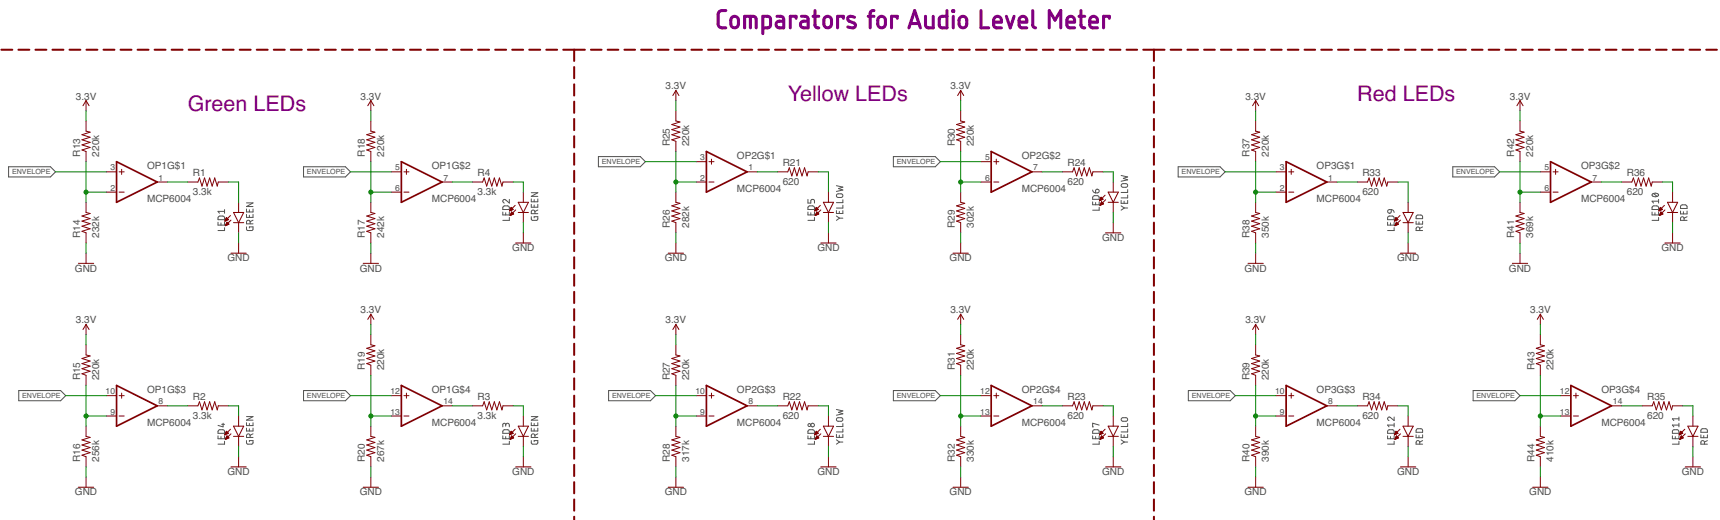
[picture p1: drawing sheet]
<svg xmlns="http://www.w3.org/2000/svg" width="430mm" height="130mm" viewBox="0 0 430 130" stroke-linecap="round" stroke-linejoin="round" font-family="sans-serif">
<g fill="none" stroke="#505050" stroke-width=".25">
<path d="M149.4 39.1h10.5l1.3 1.3-1.3 1.2h-10.5zM223.1 39.1h10.5l1.2 1.3-1.2 1.2h-10.5zM2.1 41.6h10.5l1.3 1.3-1.3 1.3h-10.5zM54.4 55.5v.7h1.7v-.7M54.6 54.1l1.2-.1 .3 .2v.6h-1.7zM55.2 55.6v.6M56.1 56.8v.7h-1.7M56.1 52.3v.9M56.1 52.8h-1.7l.4 .4M61.6 56.6v.6l.2 .3h1.2l.2-.2v-.7h-.9v.3M61.6 52.2v.7h1.6v-.7M61.6 53.5v.8h1.6v-.8"/>
<path d="M61.6 50.6h1.6l-1.6 1h1.6M62.3 52.4v.5M62.3 53.7v.6M62.5 55.9v-.5a.46 .46 0 0 0-.5-.4 .46 .46 0 0 0-.4 .4v.5h1.6M63.2 55l-.7 .3M75.8 41.6h10.5l1.2 1.3-1.2 1.3h-10.5zM125.6 52.9v.7h1.6v-.7M125.7 51.5l1.2-.1 .3 .3v.6h-1.6zM126.3 53.1v.5M127.2 49.8v.9l-.9-.8a.45 .45 0 0 0-.7 .2 .45 .45 0 0 0 .3 .6M127.2 54.3v.7h-1.6M132.7 54.1v.7l.2 .2h1l.4-.2v-.7h-.9v.3"/>
<path d="M132.7 49.6v.8h1.6v-.8M132.7 51v.7h1.6v-.7M132.7 48.1h1.6l-1.6 .9h1.6M133.4 49.8v.6M133.4 51.2v.5M133.6 53.3v-.4a.46 .46 0 0 0-.5-.5 .46 .46 0 0 0-.4 .5v.4h1.6M134.3 52.4l-.7 .4M201.8 49.8v.9h.7v-.6a.46 .46 0 0 1 .4-.3 .46 .46 0 0 1 .5 .3v.6M201.8 52.9v.7h1.6v-.7M201.9 51.5l1.2-.1 .3 .3v.6h-1.6zM202.5 53.1v.5M203.4 54.3v.7h-1.6"/>
<path d="M208.9 52.6v.7h1.6v-.7M208.9 53.9l.7 .6M208.9 46.3l1.6 .4-1.1 .4 1.1 .3-1.6 .4M209 48.5l1-.1a.46 .46 0 0 1 .5 .4 .46 .46 0 0 1-.5 .5l-1-.1-.1-.4zM209.6 52.8v.5M209.6 54.5l-.7 .5M209.6 54.5h.9M210.5 49.9v.7h-1.6M210.5 51.2v.7h-1.6M272.9 47.4l.3 .6 .4 .1M272.9 50.4v.7h1.6v-.7M273 49l1.2-.1 .3 .2v.7h-1.6z"/>
<path d="M273.6 50.6v.5M273.7 47.3a.47 .47 0 0 1 .8 .2 .47 .47 0 0 1-.5 .6h-.4zM274.5 51.7v.8h-1.6M280 51.4l.8 .5M280 50v.7h1.6v-.7M280 43.8l1.6 .4-1.1 .3 1.1 .4-1.6 .3M280.1 46l1.1-.2a.46 .46 0 0 1 .4 .5 .46 .46 0 0 1-.4 .4l-1.1-.1-.1-.3zM280.7 50.2v.5M280.8 51.9h.8M280.8 51.9l-.8 .6M281.6 47.3v.7h-1.6M281.6 48.7v.7h-1.6"/>
<path d="M294.2 41.6h10.5l1.2 1.3-1.2 1.3h-10.5zM346.5 55.5v.7h1.7v-.7M346.6 54.1l1.3-.1 .2 .2 .1 .6h-1.7zM346.6 52.4l.8-.1v.6a.46 .46 0 0 1-.6 .3 .46 .46 0 0 1-.2-.8zM347.2 55.6v.6M347.4 52.3l.5 .2 .3 .5M348.2 56.8v.7h-1.7M353.6 55.2v.7h1.7v-.7M353.8 53.8l1.2-.1 .2 .2 .1 .7h-1.7zM354.4 55.4v.5M354.5 57.5v-.4a.46 .46 0 0 0-.4-.5 .46 .46 0 0 0-.5 .5v.4h1.7M355.3 56.6l-.8 .4"/>
<path d="M362.8 41.6h10.4l1.3 1.3-1.3 1.3h-10.4zM412.6 52.9v.7h1.6v-.7M412.7 48.4a.9 .9 0 0 1 1.5 .4 .89 .89 0 0 1-1.6-.3zM412.7 51.5l1.2-.1 .3 .3v.6h-1.6zM412.9 48.3l.9 .7M413.3 53.1v.5M414.2 54.3v.7h-1.6M414.2 49.8v.9M414.2 50.2h-1.6l.3 .5M419.7 52.7v.7h1.6v-.7M419.8 51.3l1.2-.1 .3 .2v.6h-1.6zM420.4 52.8v.6"/>
<path d="M420.6 55v-.5a.44 .44 0 0 0-.5-.4 .44 .44 0 0 0-.4 .4v.5h1.6M421.3 54.1l-.7 .4M4.7 97.5h10.4l1.3 1.3-1.3 1.2h-10.4zM75.8 97.5h10.5l1.2 1.3-1.2 1.2h-10.5zM152 97.5h10.4l1.3 1.3-1.3 1.2h-10.4zM223.1 97.5h10.5l1.2 1.3-1.2 1.2h-10.5zM296.8 97.5h10.4l1.3 1.3-1.3 1.2h-10.4zM367.9 97.5h10.4l1.3 1.3-1.3 1.2h-10.4zM54.4 108.8v.7h1.7v-.7M54.6 107.4l1.2-.1 .3 .2v.7h-1.7zM55.2 109v.5M55.4 105.9h.7"/>
<path d="M55.7 105.6v.9l-1.3-.3M56.1 110.1v.8h-1.7M61.6 110v.5l.2 .3 1 .1 .4-.3v-.6h-.9v.2M61.6 105.5v.7h1.6v-.7M61.6 106.9v.7h1.6v-.7M61.6 104h1.6l-1.6 .9h1.6M62.3 105.7v.5M62.3 107v.6M62.5 109.2v-.5a.46 .46 0 0 0-.5-.4 .46 .46 0 0 0-.4 .4v.5h1.6M63.2 108.3l-.7 .3M125.6 108.8v.7h1.6v-.7M125.7 107.4l1.2-.1 .3 .2v.7h-1.6z"/>
<path d="M126.3 106.1a.46 .46 0 0 1 .4-.5 .46 .46 0 0 1 .5 .5v.4M126.3 106.4v-.4a.36 .36 0 0 0-.4-.4 .36 .36 0 0 0-.3 .4v.5M126.3 109v.5M127.2 110.1v.8h-1.6M132.7 110v.6l.2 .2 1 .1 .4-.3v-.6h-.9v.2M132.7 105.5v.7h1.6v-.7M132.7 106.9v.7h1.6v-.7M132.7 104h1.6l-1.6 .9h1.6M133.4 105.7v.5M133.4 107v.6M133.6 109.2v-.5a.46 .46 0 0 0-.5-.4 .46 .46 0 0 0-.4 .4v.5h1.6M134.3 108.3l-.7 .3"/>
<path d="M201.8 108.8v.7h1.6v-.7M201.9 107.4l1.2-.1 .3 .2v.7h-1.6zM202.5 109v.5M203.4 110.1v.8h-1.6M208.9 108.4v.8h1.6v-.8M208.9 109.8l.7 .5M208.9 102.2l1.6 .4-1.1 .3 1.1 .4-1.6 .3M209 104.4l1-.1a.44 .44 0 0 1 .5 .4 .44 .44 0 0 1-.5 .4l-1-.1-.1-.3zM209.6 108.6v.6M209.6 110.3h.9M209.6 110.3l-.7 .6M210.5 105.7v.8h-1.6"/>
<path d="M210.5 107.1v.7h-1.6M272.9 108.8v.7h1.6v-.7M273 107.4l1.2-.1 .3 .2v.7h-1.6zM273.6 109v.5M274.5 110.1v.8h-1.6M274.5 106.1l-1.6-.5v.9h.2M280 108.4v.8h1.6v-.8M280 109.8l.8 .5M280.1 104.4l1.1-.1a.44 .44 0 0 1 .4 .4 .44 .44 0 0 1-.4 .4l-1.1-.1-.1-.3zM280.7 108.6v.6M280.8 110.3l-.8 .6M280.8 110.3h.8"/>
<path d="M281.6 105.7v.8h-1.6M281.6 107.1v.7h-1.6M346.5 108.8v.7h1.7v-.7M346.6 107.4l1.3-.1 .2 .2 .1 .7h-1.7zM347.2 109v.5M348.2 104.1v.9l-1-.8a.44 .44 0 0 0-.6 .2 .44 .44 0 0 0 .3 .6M348.2 110.1v.8h-1.7M348.2 105.6v.9M348.2 106.1h-1.7l.4 .4M353.6 108.5v.8h1.7v-.8M353.8 107.1l1.2-.1 .2 .3 .1 .6h-1.7zM354.4 108.7v.6"/>
<path d="M354.5 110.9v-.5a.46 .46 0 0 0-.4-.4 .46 .46 0 0 0-.5 .4v.5h1.7M355.3 110l-.8 .3M417.6 108.8v.7h1.7v-.7M417.8 107.4l1.2-.1 .2 .2 .1 .7h-1.7zM418.4 109v.5M419.3 110.1v.8h-1.7M419.3 104.1v.9M419.3 105.6v.9M419.3 106.1h-1.7l.4 .4M419.3 104.5h-1.7l.4 .5M424.8 108.5v.8h1.6v-.8M424.9 107.1l1.2-.1 .2 .3 .1 .6h-1.6z"/>
<path d="M425.5 108.7v.6M425.6 110.9v-.5a.44 .44 0 0 0-.4-.4 .44 .44 0 0 0-.4 .4v.5h1.6M426.4 110l-.8 .3"/>
<circle cx="202.1" cy="106.1" r=".36"/>
<circle cx="202.9" cy="106.1" r=".46"/>
</g>
<g fill="none" stroke="#800000" stroke-width=".51">
<path d="M.3 12.4h2.8M4.6 12.4h2.7M8.9 12.4h2.7M13.1 12.4h2.7M17.4 12.4h2.7M21.6 12.4h2.7M25.8 12.4h2.8M30.1 12.4h2.7M34.4 12.4h2.7M38.6 12.4h2.7M42.9 12.4h2.7M47.1 12.4h2.8"/>
<path d="M51.4 12.4h2.7M55.6 12.4h2.7M59.9 12.4h2.7M64.1 12.4h2.7M68.4 12.4h2.7M72.6 12.4h2.8M76.9 12.4h2.7M81.1 12.4h2.8M85.4 12.4h2.7M89.6 12.4h2.8M93.9 12.4h2.7M98.2 12.4h2.7"/>
<path d="M102.4 12.4h2.7M106.6 12.4h2.8M110.9 12.4h2.7M115.2 12.4h2.7M119.4 12.4h2.7M123.7 12.4h2.7M127.9 12.4h2.7M132.2 12.4h2.7M136.4 12.4h2.7M140.7 12.4h5.4M143.4 12.4v2.8M143.4 16.7v2.8"/>
<path d="M147.6 12.4h2.6M151.7 12.4h2.7M155.9 12.4h2.7M160.1 12.4h2.7M164.3 12.4h2.6M168.5 12.4h2.6M172.7 12.4h2.6M176.8 12.4h2.7M181 12.4h2.7M185.2 12.4h2.7M189.4 12.4h2.6M193.6 12.4h2.6"/>
<path d="M197.7 12.4h2.7M201.9 12.4h2.7M206.1 12.4h2.6M210.3 12.4h2.6M214.4 12.4h2.7M218.6 12.4h2.7M222.8 12.4h2.7M227 12.4h2.6M231.2 12.4h2.6M235.4 12.4h2.6M239.5 12.4h2.7M243.7 12.4h2.7"/>
<path d="M247.9 12.4h2.7M252.1 12.4h2.6M256.2 12.4h2.7M260.4 12.4h2.7M264.6 12.4h2.7M268.8 12.4h2.6M273 12.4h2.6M277.1 12.4h2.7M281.3 12.4h2.7M285.5 12.4h5.3M288.2 12.4v2.8M288.2 16.7v2.8"/>
<path d="M292.3 12.4h2.7M296.5 12.4h2.7M300.7 12.4h2.7M304.9 12.4h2.6M309.1 12.4h2.6M313.2 12.4h2.7M317.4 12.4h2.7M321.6 12.4h2.7M325.8 12.4h2.6M329.9 12.4h2.7M334.1 12.4h2.7M338.3 12.4h2.7"/>
<path d="M342.5 12.4h2.6M346.7 12.4h2.6M350.9 12.4h2.6M355 12.4h2.7M359.2 12.4h2.7M363.4 12.4h2.7M367.6 12.4h2.6M371.8 12.4h2.6M375.9 12.4h2.7M380.1 12.4h2.7M384.3 12.4h2.7M388.5 12.4h2.6"/>
<path d="M392.6 12.4h2.7M396.8 12.4h2.7M401 12.4h2.7M405.2 12.4h2.6M409.4 12.4h2.6M413.6 12.4h2.6M417.7 12.4h2.7M421.9 12.4h2.7M426.1 12.4h2.7M143.4 21.1v2.7M143.4 25.4v2.8M143.4 29.7v2.8"/>
<path d="M143.4 34v2.8M143.4 38.3v2.8M288.2 21.1v2.7M288.2 25.4v2.8M288.2 29.7v2.8M288.2 34v2.8M288.2 38.3v2.8M143.4 42.6v2.8M143.4 47v2.7M143.4 51.3v2.7M143.4 55.6v2.8M143.4 59.9v2.8"/>
<path d="M288.2 42.6v2.8M288.2 47v2.7M288.2 51.3v2.7M288.2 55.6v2.8M288.2 59.9v2.8M143.4 64.2v2.8M143.4 68.5v2.8M143.4 72.8v2.8M143.4 77.2v2.8M288.2 64.2v2.8M288.2 68.5v2.8M288.2 72.8v2.8"/>
<path d="M288.2 77.2v2.8M143.4 81.5v2.8M143.4 85.8v2.8M143.4 90.1v2.8M143.4 94.4v2.8M143.4 98.8v2.7M288.2 81.5v2.8M288.2 85.8v2.8M288.2 90.1v2.8M288.2 94.4v2.8M288.2 98.8v2.7M143.4 103.1v2.8"/>
<path d="M143.4 107.4v2.8M143.4 111.7v2.8M143.4 116v2.8M288.2 103.1v2.8M288.2 107.4v2.8M288.2 111.7v2.8M288.2 116v2.8M143.4 120.3v2.8M143.4 124.7v2.8M143.4 129v.8M288.2 120.3v2.8M288.2 124.7v2.8"/>
<path d="M288.2 129v.8"/>
</g>
<path d="M176.4 37.8l10.2 5.1-10.2 5.1zM247.5 37.8l10.2 5.1-10.2 5.1zM29.1 40.4l10.2 5-10.2 5.1zM100.2 40.4l10.2 5-10.2 5.1zM321.2 40.4l10.1 5-10.1 5.1zM387.2 40.4l10.2 5-10.2 5.1zM29.1 96.2l10.2 5.1-10.2 5.1zM100.2 96.2l10.2 5.1-10.2 5.1zM176.4 96.2l10.2 5.1-10.2 5.1zM247.5 96.2l10.2 5.1-10.2 5.1zM321.2 96.2l10.1 5.1-10.1 5.1zM392.3 96.2l10.1 5.1-10.1 5.1z" fill="none" stroke="#800000" stroke-width=".42"/>
<g fill="none" stroke="#800000" stroke-width=".25">
<path d="M21.5 30.2v2.5l1 .3-2 .6 2 .7-2 .6 2 .6-2 .7 2 .6-2 .6 1 .4v2.6M21.5 25.1v2.6M21.5 25.1l.7 1.3M21.5 25.1l-.8 1.3M92.6 25.1v2.6M92.6 30.2v2.5l1 .3-2 .6 2 .7-2 .6 2 .6-2 .7 2 .6-2 .6 1 .4v2.6M92.6 25.1l.8 1.3M92.6 25.1l-.8 1.3M168.8 27.7v2.5l1 .2-2 .7 2 .6-2 .7 2 .6-2 .6 2 .7-2 .6 1 .4v2.5M168.8 22.6v2.5M168.8 22.6l.7 1.2M168.8 22.6l-.8 1.2"/>
<path d="M177.7 39.7v1.3M239.9 22.6v2.5M239.9 27.7v2.5l1 .2-2 .7 2 .6-2 .7 2 .6-2 .6 2 .7-2 .6 1 .4v2.5M239.9 22.6l.8 1.2M239.9 22.6l-.8 1.2M248.8 39.7v1.3M313.6 30.2v2.5l1 .3-2 .6 2 .7-2 .6 2 .6-2 .7 2 .6-2 .6 1 .4v2.6M313.6 25.1v2.6M313.6 25.1l.7 1.3M313.6 25.1l-.8 1.3M379.6 25.1v2.6M379.6 30.2v2.5l1 .3-2 .6 2 .7-2 .6 2 .6-2 .7 2 .6-2 .6 1 .4v2.6"/>
<path d="M379.6 25.1l.7 1.3M379.6 25.1l-.8 1.3M21.5 50.5v2.5l1 .3-2 .6 2 .7-2 .6 2 .6-2 .7 2 .6-2 .6 1 .4v2.6M26.6 42.9h2.5M26.6 48h2.5M29.7 42.9h1.3M29.7 48h1.3M30.4 42.3v1.2M39.3 45.4h2.5M46.9 45.4h2.5l.4-1 .6 2.1 .7-2.1 .6 2.1 .6-2.1 .7 2.1 .6-2.1 .7 2.1 .2-1.1h2.5M56.2 55.1h.2M56.3 55h.4"/>
<path d="M56.3 54.9h.7M56.3 56.3h.1M56.3 54.7h.6M56.3 56.2h.4M56.4 54.6h.4M56.4 56.1h.6M56.5 54.5h.2M56.5 55.9h.6M56.5 54.4h.1M56.5 55.8h.5M56.5 54.3l.5 .5-.8 .4zM56.6 55.7h.3"/>
<path d="M56.6 55.6h.2M56.7 55.4l.5 .6-.9 .3zM57.6 53.8l-1.4 1.4M57.7 54.9l-1.4 1.4M58.3 53h2.6l-1.3 2.6zM58.3 55.6h2.6M59.6 50.5v2.5M59.6 55.6v2.5M92.6 50.5v2.5l1 .3-2 .6 2 .7-2 .6 2 .6-2 .7 2 .6-2 .6 1 .4v2.6M97.7 42.9h2.5M97.7 48h2.5M100.9 42.9h1.2"/>
<path d="M100.9 48h1.2M101.5 42.3v1.2M110.4 45.4h2.5M118 45.4h2.5l.4-1 .6 2.1 .7-2.1 .6 2.1 .6-2.1 .7 2.1 .6-2.1 .7 2.1 .2-1.1h2.5M127.3 52.5h.2M127.4 52.4h.4M127.4 53.8h.1M127.4 52.3h.7M127.5 52.2h.6M127.5 53.6h.3M127.5 52.1h.5M127.5 53.5h.6"/>
<path d="M127.6 52h.2M127.6 53.4h.7M127.6 51.8h.1M127.6 53.3h.5M127.6 51.8l.5 .5-.8 .4zM127.7 53.2h.3M127.7 53h.2M127.8 52.9l.5 .5-.9 .4zM127.8 52.9h.1M128.7 51.3l-1.4 1.4M128.8 52.4l-1.4 1.4M129.4 53h2.6"/>
<path d="M129.4 50.5h2.6l-1.3 2.5zM130.7 48v2.5M130.7 53v2.6M130.7 58.1v2.6M168.8 48v2.5l1 .2-2 .7 2 .6-2 .7 2 .6-2 .6 2 .7-2 .6 1 .4v2.5M173.9 45.4h2.5M173.9 40.4h2.5M177 45.4h1.3M177 40.4h1.3M186.6 42.9h2.5M194.2 42.9h2.5l.4-1 .6 2 .7-2 .6 2 .6-2 .7 2 .6-2 .7 2 .2-1h2.5M203.5 52.5h.2"/>
<path d="M203.6 52.4h.4M203.6 52.3h.7M203.6 53.8h.1M203.6 53.6h.4M203.7 52.2h.6M203.7 52.1h.4M203.7 53.5h.5M203.8 52h.2M203.8 53.4h.7M203.8 51.8h.1M203.8 53.3h.5M203.8 51.8l.5 .5-.8 .4z"/>
<path d="M203.9 53.2h.3M203.9 53h.2M204 52.9h.1M204 52.9l.5 .5-.9 .4zM204.9 51.3l-1.4 1.4M205 52.4l-1.4 1.4M205.6 53h2.6M205.6 50.5h2.6l-1.3 2.5zM206.9 48v2.5M206.9 53v2.6M206.9 58.1v2.6M239.9 48v2.5l1 .2-2 .7 2 .6-2 .7 2 .6-2 .6 2 .7-2 .6 1 .4v2.5"/>
<path d="M245 45.4h2.5M245 40.4h2.5M248.2 45.4h1.2M248.2 40.4h1.2M257.7 42.9h2.5M265.3 42.9h2.5l.4-1 .7 2 .6-2 .6 2 .7-2 .6 2 .6-2 .7 2 .2-1h2.6M274.6 50h.2M274.7 49.9h.4M274.7 49.8h.7M274.7 51.2h.1M274.8 49.7h.6M274.8 51.1h.3"/>
<path d="M274.8 51h.5M274.8 49.5h.5M274.9 49.4h.2M274.9 50.9h.7M274.9 49.3h.1M274.9 50.7h.5M275 49.2l.5 .5-.9 .4zM275 50.6h.3M275 50.5h.2M275.1 50.4l-.4 .9M275.1 50.4l.5 .5M275.1 50.4h.1"/>
<path d="M275.6 50.9l-.9 .4M276 48.7l-1.4 1.4M276.1 49.9l-1.4 1.4M276.1 58.1h3.8M276.7 48h2.6l-1.3 2.5zM276.7 50.5h2.6M278 45.4v2.6M278 50.5v2.5M278 55.6v2.5M313.6 50.5v2.5l1 .3-2 .6 2 .7-2 .6 2 .6-2 .7 2 .6-2 .6 1 .4v2.6M318.6 42.9h2.6M318.6 48h2.6"/>
<path d="M321.8 42.9h1.3M321.8 48h1.3M322.5 42.3v1.2M331.3 45.4h2.6M339 45.4h2.5l.4-1 .6 2.1 .7-2.1 .6 2.1 .6-2.1 .6 2.1 .7-2.1 .6 2.1 .3-1.1h2.5M348.3 55.1h.2M348.3 55h.5M348.4 56.3h.1M348.4 54.9h.7M348.4 54.7h.6M348.4 56.2h.3M348.5 56.1h.5"/>
<path d="M348.5 54.6h.4M348.5 54.5h.3M348.5 55.9h.7M348.6 54.4h.1M348.6 55.8h.5M348.6 54.3l.5 .5-.9 .4zM348.6 55.7h.4M348.7 55.6h.2M348.7 55.4l.5 .6-.9 .3zM349.6 53.8l-1.4 1.4M349.7 54.9l-1.4 1.4M350.4 55.6h2.5"/>
<path d="M350.4 53h2.5l-1.3 2.6zM351.6 50.5v2.5M351.6 55.6v2.5M379.6 50.5v2.5l1 .3-2 .6 2 .7-2 .6 2 .6-2 .7 2 .6-2 .6 1 .4v2.6M384.7 42.9h2.5M384.7 48h2.5M387.8 42.9h1.3M387.8 48h1.3M388.5 42.3v1.2M397.4 45.4h2.5M405 45.4h2.5l.4-1 .6 2.1 .7-2.1 .6 2.1 .6-2.1 .7 2.1 .6-2.1 .7 2.1 .2-1.1h2.5M414.3 52.5h.2"/>
<path d="M414.4 52.4h.4M414.4 52.3h.7M414.4 53.8h.1M414.5 52.2h.6M414.5 53.6h.3M414.5 52.1h.4M414.5 53.5h.6M414.6 53.4h.7M414.6 52h.2M414.6 51.8h.1M414.6 53.3h.5M414.6 51.8l.5 .5-.8 .4z"/>
<path d="M414.7 53.2h.3M414.7 53h.2M414.8 52.9h.1M414.8 52.9l.5 .5-.9 .4zM415.7 51.3l-1.4 1.4M415.8 52.4l-1.4 1.4M416.4 53h2.6M416.4 50.5h2.6l-1.3 2.5zM417.7 48v2.5M417.7 53v2.6M417.7 58.1v2.6M19.6 65.7h3.8"/>
<path d="M21.5 63.2v2.5M57.7 63.2h3.8M59.6 60.7v2.5M90.7 65.7h3.8M92.6 63.2v2.5M92.6 78.4v2.6M92.6 78.4l.8 1.3M92.6 78.4l-.8 1.3M128.8 60.7h3.8M166.9 63.2h3.8M168.8 60.7v2.5M205 60.7h3.8"/>
<path d="M238 63.2h3.8M239.9 60.7v2.5M239.9 78.4v2.6M239.9 78.4l.8 1.3M239.9 78.4l-.8 1.3M311.7 65.7h3.8M313.6 63.2v2.5M349.7 63.2h3.9M351.6 60.7v2.5M377.7 65.7h3.8M379.6 63.2v2.5M384.7 78.4v2.6"/>
<path d="M384.7 78.4l.7 1.3M384.7 78.4l-.8 1.3M415.8 60.7h3.8M21.5 81v2.5M21.5 86.1v2.5l1 .2-2 .7 2 .6-2 .7 2 .6-2 .6 2 .7-2 .6 1 .4v2.5M21.5 81l.7 1.2M21.5 81l-.8 1.2M26.6 98.8h2.5M29.7 98.8h1.3M30.4 98.1v1.3M92.6 83.5v2.6l1 .2-2 .6 2 .7-2 .6 2 .6-2 .7 2 .6-2 .7 1 .3v2.6M97.7 98.8h2.5"/>
<path d="M100.9 98.8h1.2M101.5 98.1v1.3M168.8 81v2.5M168.8 86.1v2.5l1 .2-2 .7 2 .6-2 .7 2 .6-2 .6 2 .7-2 .6 1 .4v2.5M168.8 81l.7 1.2M168.8 81l-.8 1.2M173.9 98.8h2.5M177 98.8h1.3M177.7 98.1v1.3M239.9 83.5v2.6l1 .2-2 .6 2 .7-2 .6 2 .6-2 .7 2 .6-2 .7 1 .3v2.6M245 98.8h2.5M248.2 98.8h1.2"/>
<path d="M248.8 98.1v1.3M313.6 81v2.5M313.6 86.1v2.5l1 .2-2 .7 2 .6-2 .7 2 .6-2 .6 2 .7-2 .6 1 .4v2.5M313.6 81l.7 1.2M313.6 81l-.8 1.2M318.6 98.8h2.6M321.8 98.8h1.3M322.5 98.1v1.3M384.7 83.5v2.6l1 .2-2.1 .6 2.1 .7-2.1 .6 2.1 .6-2.1 .7 2.1 .6-2.1 .7 1.1 .3v2.6M389.7 98.8h2.6M392.9 98.8h1.3M393.6 98.1v1.3"/>
<path d="M21.5 106.4v2.5l1 .3-2 .6 2 .6-2 .7 2 .6-2 .6 2 .7-2 .6 1 .4v2.5M21.5 119.1v2.5M26.6 103.8h2.5M29.7 103.8h1.3M39.3 101.3h2.5M46.9 101.3h2.5l.4-1 .6 2 .7-2 .6 2 .6-2 .7 2 .6-2 .7 2 .2-1h2.5M56.2 108.5h.1M56.2 108.4h.3M56.3 108.3h.4M56.3 108.2h.7M56.3 109.6h.1M56.4 108h.5"/>
<path d="M56.4 109.5h.3M56.4 107.9h.4M56.4 109.4h.6M56.5 109.3h.6M56.5 107.8h.2M56.5 107.7h.1M56.5 109.1h.5M56.5 107.6l.5 .6-.8 .3zM56.6 109h.3M56.6 108.9h.2M56.7 108.8l.5 .5-.9 .4zM57.6 107.1l-1.4 1.4"/>
<path d="M57.7 108.3l-1.4 1.4M57.7 116.5h3.8M58.3 108.9h2.6M58.3 106.4h2.6l-1.3 2.5zM59.6 103.8v2.6M59.6 108.9v2.6M59.6 114v2.5M92.6 106.4v2.5l1 .3-2 .6 2 .6-2 .7 2 .6-2 .6 2 .7-2 .6 1 .4v2.5M92.6 119.1v2.5M97.7 103.8h2.5M100.9 103.8h1.2M110.4 101.3h2.5"/>
<path d="M118 101.3h2.5l.4-1 .6 2 .7-2 .6 2 .6-2 .7 2 .6-2 .7 2 .2-1h2.5M127.3 108.5h.1M127.3 108.4h.3M127.4 108.3h.5M127.4 108.2h.7M127.4 109.6h.1M127.5 108h.5M127.5 109.5h.3M127.5 107.9h.4M127.5 109.4h.6M127.6 107.8h.2M127.6 109.3h.6"/>
<path d="M127.6 107.6l.5 .6-.8 .3zM127.6 107.7h.1M127.6 109.1h.5M127.7 109h.3M127.7 108.9h.2M127.8 108.8l.5 .5-.9 .4zM128.7 107.1l-1.4 1.4M128.8 108.3l-1.4 1.4M128.8 116.5h3.8M129.4 106.4h2.6l-1.3 2.5zM129.4 108.9h2.6M130.7 103.8v2.6"/>
<path d="M130.7 108.9v2.6M130.7 114v2.5M168.8 106.4v2.5l1 .3-2 .6 2 .6-2 .7 2 .6-2 .6 2 .7-2 .6 1 .4v2.5M168.8 119.1v2.5M173.9 103.8h2.5M177 103.8h1.3M186.6 101.3h2.5M194.2 101.3h2.5l.4-1 .6 2 .7-2 .6 2 .6-2 .7 2 .6-2 .7 2 .2-1h2.5M203.5 108.5h.1M203.5 108.4h.3M203.6 108.3h.4M203.6 109.6h.1"/>
<path d="M203.6 108.2h.7M203.7 108h.5M203.7 109.5h.3M203.7 107.9h.4M203.7 109.4h.6M203.8 107.8h.2M203.8 109.3h.6M203.8 107.7h.1M203.8 109.1h.5M203.9 109h.3M203.9 108.9h.2M204 108.8l.5 .5-.9 .4z"/>
<path d="M204.3 108.2l-.5-.6-.3 .9M204.3 108.2l-.8 .3M204.9 107.1l-1.4 1.4M205 116.5h3.8M205 108.3l-1.4 1.4M205.6 108.9h2.6M205.6 106.4h2.6l-1.3 2.5zM206.9 103.8v2.6M206.9 108.9v2.6M206.9 114v2.5M239.9 106.4v2.5l1 .3-2 .6 2 .6-2 .7 2 .6-2 .6 2 .7-2 .6 1 .4v2.5M239.9 119.1v2.5"/>
<path d="M245 103.8h2.5M248.2 103.8h1.2M257.7 101.3h2.5M265.3 101.3h2.5l.4-1 .7 2 .6-2 .6 2 .7-2 .6 2 .6-2 .7 2 .2-1h2.6M274.6 108.5h.1M274.6 108.4h.3M274.7 108.3h.4M274.7 108.2h.7M274.7 109.6h.2M274.8 108h.6M274.8 109.5h.3M274.8 107.9h.4"/>
<path d="M274.8 109.4h.6M274.9 109.3h.7M274.9 107.8h.2M274.9 107.7h.1M274.9 109.1h.5M275 109h.3M275 108.9h.2M275.1 108.8l.5 .5-.9 .4zM275.5 108.2l-.5-.6-.4 .9M275.5 108.2l-.9 .3M276 107.1l-1.4 1.4M276.1 116.5h3.8"/>
<path d="M276.1 108.3l-1.4 1.4M276.7 108.9h2.6M276.7 106.4h2.6l-1.3 2.5zM278 103.8v2.6M278 108.9v2.6M278 114v2.5M313.6 106.4v2.5l1 .3-2 .6 2 .6-2 .7 2 .6-2 .6 2 .7-2 .6 1 .4v2.5M313.6 119.1v2.5M318.6 103.8h2.6M321.8 103.8h1.3M331.3 101.3h2.6M339 101.3h2.5l.4-1 .6 2 .7-2 .6 2 .6-2 .6 2 .7-2 .6 2 .3-1h2.5"/>
<path d="M348.2 108.5h.1M348.3 108.4h.2M348.3 108.3h.5M348.4 108.2h.7M348.4 109.6h.1M348.4 108h.6M348.4 109.5h.4M348.5 107.9h.4M348.5 109.4h.6M348.5 107.8h.3M348.5 109.3h.7M348.6 107.7h.1"/>
<path d="M348.6 109.1h.5M348.6 107.6l.5 .6-.9 .3zM348.6 109h.4M348.7 108.9h.1M348.7 108.8l.5 .5-.9 .4zM349.6 107.1l-1.4 1.4M349.7 116.5h3.9M349.7 108.3l-1.4 1.4M350.4 108.9h2.5M350.4 106.4h2.5l-1.3 2.5zM351.6 103.8v2.6M351.6 108.9v2.6"/>
<path d="M351.6 114v2.5M384.7 106.4v2.5l1 .3-2.1 .6 2.1 .6-2.1 .7 2.1 .6-2.1 .6 2.1 .7-2.1 .6 1.1 .4v2.5M384.7 119.1v2.5M389.7 103.8h2.6M392.9 103.8h1.3M402.4 101.3h2.6M410.1 101.3h2.5l.4-1 .6 2 .7-2 .6 2 .6-2 .7 2 .6-2 .6 2 .3-1h2.5M419.3 108.5h.1M419.4 108.4h.2M419.4 108.3h.5M419.5 109.6h.1M419.5 108.2h.7"/>
<path d="M419.5 108h.6M419.5 109.5h.4M419.6 109.4h.6M419.6 107.9h.4M419.7 107.8h.2M419.7 109.3h.6M419.7 107.7h.1M419.7 109.1h.5M419.8 109h.3M419.8 108.9h.2M419.8 108.8l.6 .5-.9 .4zM420.2 108.2l-.5-.6-.4 .9"/>
<path d="M420.2 108.2l-.9 .3M420.7 107.1l-1.4 1.4M420.9 116.5h3.8M420.9 108.3l-1.4 1.4M421.5 108.9h2.5M421.5 106.4h2.5l-1.2 2.5zM422.8 103.8v2.6M422.8 108.9v2.6M422.8 114v2.5M19.6 121.6h3.8M90.7 121.6h3.8M166.9 121.6h3.8"/>
<path d="M238 121.6h3.8M311.7 121.6h3.8M382.8 121.6h3.8"/>
</g>
<g fill="none" stroke="#008000" stroke-width=".25">
<path d="M21.5 27.7v2.5M92.6 27.7v2.5M168.8 25.1v2.6M168.8 37.8v10.2M239.9 25.1v2.6M239.9 37.8v10.2M313.6 27.7v2.5M379.6 27.7v2.5M13.9 42.9h12.7M21.5 40.4v10.1M21.5 48h5.1M41.8 45.4h5.1"/>
<path d="M57 45.4h2.6v5.1M59.6 58.1v2.6M87.5 42.9h10.2M92.6 40.4v10.1M92.6 48h5.1M112.9 45.4h5.1M128.1 45.4h2.6v2.6M130.7 55.6v2.5M161.2 40.4h12.7M168.8 45.4h5.1M168.8 58.1v2.6M189.1 42.9h5.1"/>
<path d="M204.3 42.9h2.6v5.1M206.9 55.6v2.5M234.8 40.4h10.2M239.9 45.4h5.1M239.9 58.1v2.6M260.2 42.9h5.1M275.5 42.9h2.5v2.5M278 53v2.6M305.9 42.9h12.7M313.6 40.4v10.1M313.6 48h5M333.9 45.4h5.1"/>
<path d="M349.1 45.4h2.5v5.1M351.6 58.1v2.6M374.5 42.9h10.2M379.6 40.4v10.1M379.6 48h5.1M399.9 45.4h5.1M415.1 45.4h2.6v2.6M417.7 55.6v2.5M21.5 60.7v2.5M92.6 60.7v2.5M313.6 60.7v2.5M379.6 60.7v2.5"/>
<path d="M16.4 98.8h10.2M21.5 83.5v2.6M21.5 96.2v10.2M87.5 98.8h10.2M92.6 81v2.5M92.6 93.7v12.7M163.7 98.8h10.2M168.8 83.5v2.6M168.8 96.2v10.2M234.8 98.8h10.2M239.9 81v2.5M239.9 93.7v12.7"/>
<path d="M308.5 98.8h10.1M313.6 83.5v2.6M313.6 96.2v10.2M379.6 98.8h10.1M384.7 81v2.5M384.7 93.7v12.7M21.5 116.5v2.6M21.5 103.8h5.1M41.8 101.3h5.1M57 101.3h2.6v2.5M59.6 111.5v2.5M92.6 116.5v2.6"/>
<path d="M92.6 103.8h5.1M112.9 101.3h5.1M128.1 101.3h2.6v2.5M130.7 111.5v2.5M168.8 116.5v2.6M168.8 103.8h5.1M189.1 101.3h5.1M204.3 101.3h2.6v2.5M206.9 111.5v2.5M239.9 116.5v2.6M239.9 103.8h5.1M260.2 101.3h5.1"/>
<path d="M275.5 101.3h2.5v2.5M278 111.5v2.5M313.6 116.5v2.6M313.6 103.8h5M333.9 101.3h5.1M349.1 101.3h2.5v2.5M351.6 111.5v2.5M384.7 116.5v2.6M384.7 103.8h5M405 101.3h5.1M420.2 101.3h2.6v2.5M422.8 111.5v2.5"/>
</g>
<g fill="#008000" stroke="#008000" stroke-width=".25">
<circle cx="21.5" cy="48" r=".51"/>
<circle cx="21.5" cy="103.8" r=".51"/>
<circle cx="92.6" cy="48" r=".51"/>
<circle cx="92.6" cy="103.8" r=".51"/>
<circle cx="168.8" cy="45.4" r=".51"/>
<circle cx="168.8" cy="103.8" r=".51"/>
<circle cx="239.9" cy="45.4" r=".51"/>
<circle cx="239.9" cy="103.8" r=".51"/>
<circle cx="313.6" cy="48" r=".51"/>
<circle cx="313.6" cy="103.8" r=".51"/>
<circle cx="379.6" cy="48" r=".51"/>
<circle cx="384.7" cy="103.8" r=".51"/>
</g>
<g fill="none" stroke="#800080" stroke-width=".76">
<path d="M181.3 2.6a1.65 1.65 0 0 0-1.7 .3l-.3 .7v2.4l.3 .7a1.83 1.83 0 0 0 1.7 .3M182.8 4.3a.96 .96 0 0 1 1-.1 .96 .96 0 0 1 .6 .8 1.8 1.8 0 0 1-.3 1.7 .96 .96 0 0 1-1 .2 .96 .96 0 0 1-.6-.9 1.73 1.73 0 0 1 .3-1.7zM186 7v-2.9l2.5 .1 .3 .6v2.2M187.4 4.1v2.9M190.5 7h1.2l.6-.3 .1-1.9-.3-.6-1.6-.1v4.3M194 4.1h1.2l.5 .5v2.4h-1.1a.84 .84 0 0 1-.8-.9 .84 .84 0 0 1 .8-.8h1.1M198.8 4.6v-.5h-1.4v2.9M200.1 4.1h1.2l.5 .5v2.4h-1.1a.84 .84 0 0 1-.8-.9 .84 .84 0 0 1 .8-.8h1.1M203 4.1h1.5M203.5 2.6l.1 3.8 .2 .4 .7 .2M206.1 4.3a.96 .96 0 0 1 1-.1 .96 .96 0 0 1 .5 .8 1.8 1.8 0 0 1-.3 1.7 .96 .96 0 0 1-1 .2 .96 .96 0 0 1-.6-.9l.1-1.2zM210.6 4.6v-.5h-1.4v2.9"/>
<path d="M213.4 4.3l-.4-.1a.77 .77 0 0 0-.9-.1 .77 .77 0 0 0-.3 .9l1.5 .7a.63 .63 0 0 1 .3 .7 .63 .63 0 0 1-.6 .6l-1.3-.3M216.8 4.1h1.5M218.3 2.6l-.7 .2-.3 .3v3.9M219.5 4.3a.96 .96 0 0 1 1-.1 .96 .96 0 0 1 .6 .8 1.8 1.8 0 0 1-.3 1.7 .96 .96 0 0 1-1 .2 .96 .96 0 0 1-.6-.9v-1.2zM224.1 4.6v-.5h-1.5v2.9M227 7l1.4-4.4 1.5 4.4M227.3 5.9h2.2M231.1 4.1l.1 2.3 .2 .4 .4 .2h1.2v-2.9M236.5 2.6v4.4l-1.7-.2-.2-.6 .1-1.8 .6-.3h1.2M237.9 2.6h.3v.3h-.3zM238.1 4.1v2.9M239.8 4.3a.96 .96 0 0 1 1.1-.1 .96 .96 0 0 1 .5 .8 1.7 1.7 0 0 1-.3 1.7 .96 .96 0 0 1-1 .2 .96 .96 0 0 1-.6-.9v-1.2z"/>
<path d="M245 2.6v4.4h1.9M248.1 5.5h2a1.01 1.01 0 0 0-.7-1.4 1.01 1.01 0 0 0-1.3 .9v1.2l.3 .6 1.7 .2M251.3 4.1l1 2.9 .9-2.9M254.5 5.5h1.9a1.01 1.01 0 0 0-.7-1.4 1.01 1.01 0 0 0-1.2 .9l.1 1.7 .6 .3h1.2M257.9 2.6v3.6l.1 .5 .6 .3M262 7v-4.4l1.5 2.4 1.4-2.4v4.4M266.4 5.5h2a1.01 1.01 0 0 0-.7-1.4 1.01 1.01 0 0 0-1.3 .9v1.2l.3 .6 1.7 .2M269.5 4.1h1.4M269.9 2.6l.1 3.8 .4 .5 .5 .1M272.1 5.5h2a1.01 1.01 0 0 0-.7-1.4 1.01 1.01 0 0 0-1.3 .9v1.2l.3 .6 1.7 .2M277 4.6v-.5h-1.4v2.9"/>
</g>
<g font-size="5.4" fill="#800080">
<text x="46.9" y="27.6">Green LEDs</text>
<text x="196.7" y="25.1">Yellow LEDs</text>
<text x="339" y="25.1">Red LEDs</text>
</g>
<g font-size="2.5" fill="#505050">
<text x="166.2" y="22.3">3.3V</text>
<text x="237.3" y="22.3">3.3V</text>
<text x="18.9" y="24.9">3.3V</text>
<text x="90" y="24.9">3.3V</text>
<text x="311" y="24.9">3.3V</text>
<text x="377" y="24.9">3.3V</text>
<text x="20" y="39.1" transform="rotate(-90 20 39.1)">R13</text>
<text x="24.8" y="39.1" transform="rotate(-90 24.8 39.1)">220k</text>
<text x="91.1" y="39.1" transform="rotate(-90 91.1 39.1)">R18</text>
<text x="95.9" y="39.1" transform="rotate(-90 95.9 39.1)">220k</text>
<text x="167.3" y="36.5" transform="rotate(-90 167.3 36.5)">R25</text>
<text x="172.1" y="36.5" transform="rotate(-90 172.1 36.5)">220k</text>
<text x="184" y="39.7">OP2G$1</text>
<text x="195.5" y="41.4">R21</text>
<text x="238.4" y="36.5" transform="rotate(-90 238.4 36.5)">R30</text>
<text x="243.2" y="36.5" transform="rotate(-90 243.2 36.5)">220k</text>
<text x="255.1" y="39.7">OP2G$2</text>
<text x="266.6" y="41.4">R24</text>
<text x="312.1" y="39.1" transform="rotate(-90 312.1 39.1)">R37</text>
<text x="316.9" y="39.1" transform="rotate(-90 316.9 39.1)">220k</text>
<text x="378.1" y="39.1" transform="rotate(-90 378.1 39.1)">R42</text>
<text x="382.9" y="39.1" transform="rotate(-90 382.9 39.1)">220k</text>
<text x="36.7" y="42.3">OP1G$1</text>
<text x="48.2" y="43.9">R1</text>
<text x="107.8" y="42.3">OP1G$2</text>
<text x="119.3" y="43.9">R4</text>
<text x="184" y="48">MCP6004</text>
<text x="195.5" y="46.2">620</text>
<text x="255.1" y="48">MCP6004</text>
<text x="266.6" y="46.2">620</text>
<text x="328.8" y="42.3">OP3G$1</text>
<text x="340.2" y="43.9">R33</text>
<text x="394.8" y="42.3">OP3G$2</text>
<text x="406.3" y="43.9">R36</text>
<text x="36.7" y="50.5">MCP6004</text>
<text x="48.2" y="48.7">3.3k</text>
<text x="107.8" y="50.5">MCP6004</text>
<text x="119.3" y="48.7">3.3k</text>
<text x="328.8" y="50.5">MCP6004</text>
<text x="340.2" y="48.7">620</text>
<text x="394.8" y="50.5">MCP6004</text>
<text x="406.3" y="48.7">620</text>
<text x="20" y="59.4" transform="rotate(-90 20 59.4)">R14</text>
<text x="24.8" y="59.4" transform="rotate(-90 24.8 59.4)">232k</text>
<text x="91.1" y="59.4" transform="rotate(-90 91.1 59.4)">R17</text>
<text x="95.9" y="59.4" transform="rotate(-90 95.9 59.4)">242k</text>
<text x="167.3" y="56.9" transform="rotate(-90 167.3 56.9)">R26</text>
<text x="172.1" y="56.9" transform="rotate(-90 172.1 56.9)">282k</text>
<text x="238.4" y="56.9" transform="rotate(-90 238.4 56.9)">R29</text>
<text x="243.2" y="56.9" transform="rotate(-90 243.2 56.9)">302k</text>
<text x="312.1" y="59.4" transform="rotate(-90 312.1 59.4)">R38</text>
<text x="316.9" y="59.4" transform="rotate(-90 316.9 59.4)">350k</text>
<text x="378.1" y="59.4" transform="rotate(-90 378.1 59.4)">R41</text>
<text x="382.9" y="59.4" transform="rotate(-90 382.9 59.4)">369k</text>
<text x="56.8" y="65.2">GND</text>
<text x="127.9" y="62.7">GND</text>
<text x="166" y="65.2">GND</text>
<text x="204.1" y="62.7">GND</text>
<text x="237.1" y="65.2">GND</text>
<text x="275.2" y="60.2">GND</text>
<text x="348.9" y="65.2">GND</text>
<text x="414.9" y="62.7">GND</text>
<text x="18.7" y="67.8">GND</text>
<text x="89.8" y="67.8">GND</text>
<text x="310.8" y="67.8">GND</text>
<text x="376.8" y="67.8">GND</text>
<text x="18.9" y="80.7">3.3V</text>
<text x="90" y="78.2">3.3V</text>
<text x="166.2" y="80.7">3.3V</text>
<text x="237.3" y="78.2">3.3V</text>
<text x="311" y="80.7">3.3V</text>
<text x="382.1" y="78.2">3.3V</text>
<text x="20" y="94.9" transform="rotate(-90 20 94.9)">R15</text>
<text x="24.8" y="94.9" transform="rotate(-90 24.8 94.9)">220k</text>
<text x="91.1" y="92.4" transform="rotate(-90 91.1 92.4)">R19</text>
<text x="95.9" y="92.4" transform="rotate(-90 95.9 92.4)">220k</text>
<text x="167.3" y="94.9" transform="rotate(-90 167.3 94.9)">R27</text>
<text x="172.1" y="94.9" transform="rotate(-90 172.1 94.9)">220k</text>
<text x="238.4" y="92.4" transform="rotate(-90 238.4 92.4)">R31</text>
<text x="243.2" y="92.4" transform="rotate(-90 243.2 92.4)">220k</text>
<text x="312.1" y="94.9" transform="rotate(-90 312.1 94.9)">R39</text>
<text x="316.9" y="94.9" transform="rotate(-90 316.9 94.9)">220k</text>
<text x="383.2" y="92.4" transform="rotate(-90 383.2 92.4)">R43</text>
<text x="388" y="92.4" transform="rotate(-90 388 92.4)">220k</text>
<text x="36.7" y="98.1">OP1G$3</text>
<text x="48.2" y="99.8">R2</text>
<text x="107.8" y="98.1">OP1G$4</text>
<text x="119.3" y="99.8">R3</text>
<text x="184" y="98.1">OP2G$3</text>
<text x="195.5" y="99.8">R22</text>
<text x="255.1" y="98.1">OP2G$4</text>
<text x="266.6" y="99.8">R23</text>
<text x="328.8" y="98.1">OP3G$3</text>
<text x="340.2" y="99.8">R34</text>
<text x="399.9" y="98.1">OP3G$4</text>
<text x="411.3" y="99.8">R35</text>
<text x="36.7" y="106.4">MCP6004</text>
<text x="48.2" y="104.6">3.3k</text>
<text x="107.8" y="106.4">MCP6004</text>
<text x="119.3" y="104.6">3.3k</text>
<text x="184" y="106.4">MCP6004</text>
<text x="195.5" y="104.6">620</text>
<text x="255.1" y="106.4">MCP6004</text>
<text x="266.6" y="104.6">620</text>
<text x="328.8" y="106.4">MCP6004</text>
<text x="340.2" y="104.6">620</text>
<text x="399.9" y="106.4">MCP6004</text>
<text x="411.3" y="104.6">620</text>
<text x="20" y="115.3" transform="rotate(-90 20 115.3)">R16</text>
<text x="24.8" y="115.3" transform="rotate(-90 24.8 115.3)">256k</text>
<text x="56.8" y="118.6">GND</text>
<text x="91.1" y="115.3" transform="rotate(-90 91.1 115.3)">R20</text>
<text x="95.9" y="115.3" transform="rotate(-90 95.9 115.3)">267k</text>
<text x="127.9" y="118.6">GND</text>
<text x="167.3" y="115.3" transform="rotate(-90 167.3 115.3)">R28</text>
<text x="172.1" y="115.3" transform="rotate(-90 172.1 115.3)">317k</text>
<text x="204.1" y="118.6">GND</text>
<text x="238.4" y="115.3" transform="rotate(-90 238.4 115.3)">R32</text>
<text x="243.2" y="115.3" transform="rotate(-90 243.2 115.3)">330k</text>
<text x="275.2" y="118.6">GND</text>
<text x="312.1" y="115.3" transform="rotate(-90 312.1 115.3)">R40</text>
<text x="316.9" y="115.3" transform="rotate(-90 316.9 115.3)">390k</text>
<text x="348.9" y="118.6">GND</text>
<text x="383.2" y="115.3" transform="rotate(-90 383.2 115.3)">R44</text>
<text x="388" y="115.3" transform="rotate(-90 388 115.3)">410k</text>
<text x="420" y="118.6">GND</text>
<text x="18.7" y="123.6">GND</text>
<text x="89.8" y="123.6">GND</text>
<text x="166" y="123.6">GND</text>
<text x="237.1" y="123.6">GND</text>
<text x="310.8" y="123.6">GND</text>
<text x="381.9" y="123.6">GND</text>
</g>
<g font-size="2.1" fill="#505050">
<text x="174.9" y="40">3</text>
<text x="246" y="40">5</text>
<text x="27.6" y="47.6">2</text>
<text x="27.6" y="42.5">3</text>
<text x="39.6" y="45.1">1</text>
<text x="98.7" y="47.6">6</text>
<text x="98.7" y="42.5">5</text>
<text x="110.7" y="45.1">7</text>
<text x="174.9" y="45.1">2</text>
<text x="186.9" y="42.5">1</text>
<text x="246" y="45.1">6</text>
<text x="258" y="42.5">7</text>
<text x="319.6" y="47.6">2</text>
<text x="319.6" y="42.5">3</text>
<text x="331.7" y="45.1">1</text>
<text x="385.7" y="47.6">6</text>
<text x="385.7" y="42.5">5</text>
<text x="397.7" y="45.1">7</text>
<text x="26.4" y="98.4">10</text>
<text x="39.6" y="100.9">8</text>
<text x="97.5" y="98.4">12</text>
<text x="110.7" y="100.9">14</text>
<text x="173.7" y="98.4">10</text>
<text x="186.9" y="100.9">8</text>
<text x="244.8" y="98.4">12</text>
<text x="258" y="100.9">14</text>
<text x="318.5" y="98.4">10</text>
<text x="331.7" y="100.9">8</text>
<text x="389.6" y="98.4">12</text>
<text x="402.8" y="100.9">14</text>
<text x="27.6" y="103.5">9</text>
<text x="97.5" y="103.5">13</text>
<text x="174.9" y="103.5">9</text>
<text x="244.8" y="103.5">13</text>
<text x="319.6" y="103.5">9</text>
<text x="389.6" y="103.5">13</text>
</g>
<g font-size="1.8" fill="#505050">
<text x="150.3" y="41">ENVELOPE</text>
<text x="224" y="41">ENVELOPE</text>
<text x="3" y="43.5">ENVELOPE</text>
<text x="76.7" y="43.5">ENVELOPE</text>
<text x="295.1" y="43.5">ENVELOPE</text>
<text x="363.7" y="43.5">ENVELOPE</text>
<text x="5.5" y="99.4">ENVELOPE</text>
<text x="76.7" y="99.4">ENVELOPE</text>
<text x="152.9" y="99.4">ENVELOPE</text>
<text x="224" y="99.4">ENVELOPE</text>
<text x="297.6" y="99.4">ENVELOPE</text>
<text x="368.7" y="99.4">ENVELOPE</text>
</g>
</svg>
